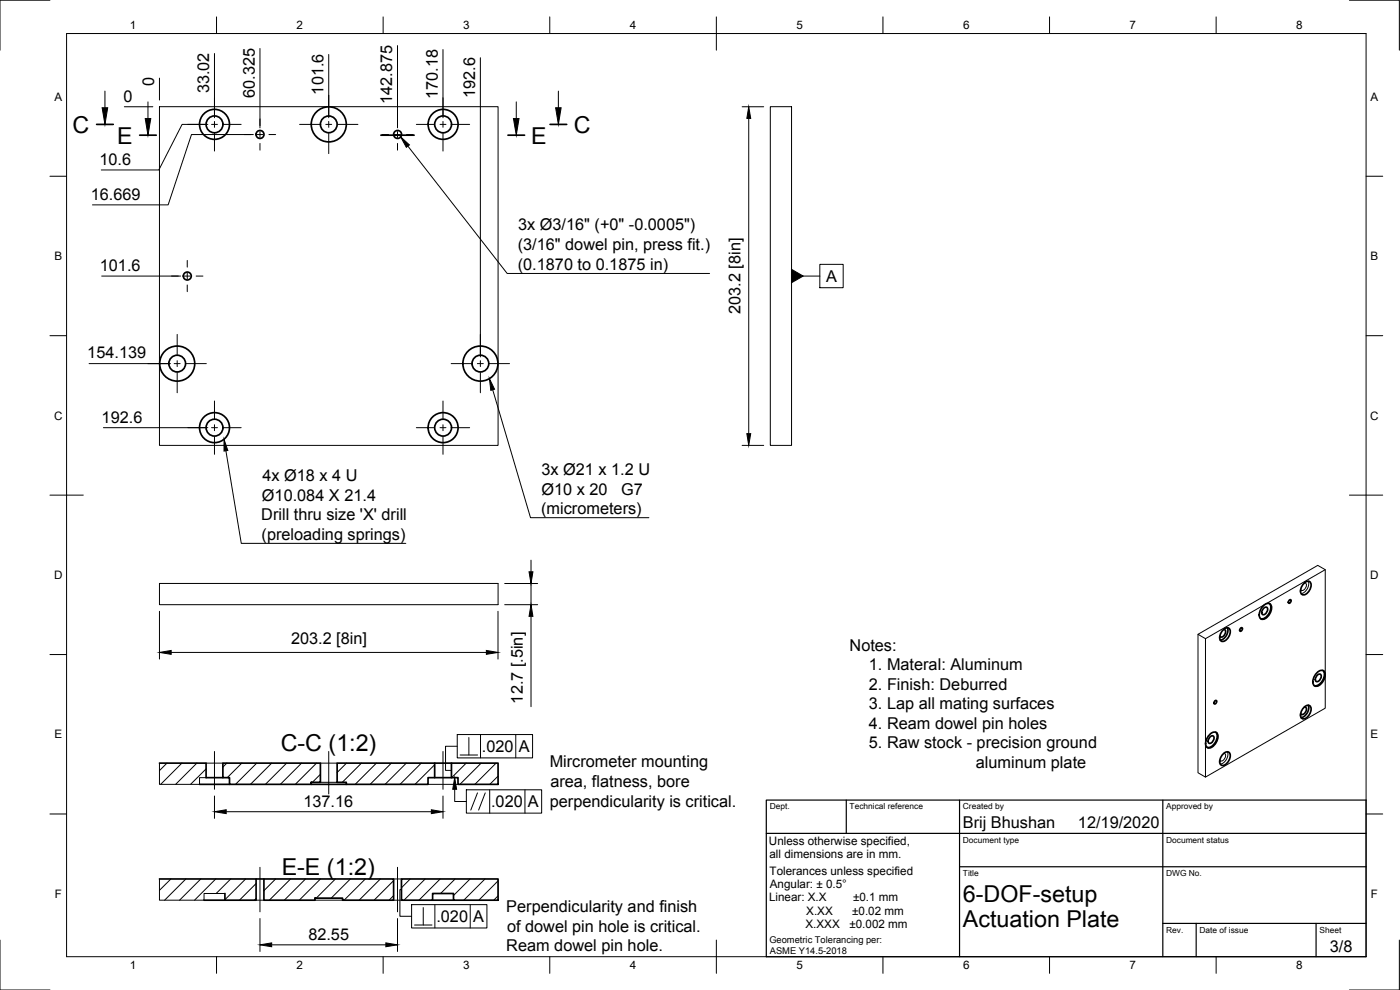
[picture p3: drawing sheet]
<svg xmlns="http://www.w3.org/2000/svg" width="420mm" height="297mm" viewBox="0 0 420 297" stroke-linecap="round" stroke-linejoin="round" font-family="sans-serif">
<!-- layer: Visible -->
<g fill="none" stroke="#000" stroke-width=".51">
<path d="M391.5 174.9a1.13 1.13 0 0 1 1.5-.4 1.13 1.13 0 0 1 .4 1.5 2.52 2.52 0 0 1-2.6 2.4 2.53 2.53 0 0 1 .7-3.5zM367.2 188.9a1.13 1.13 0 0 1 1.6-.4 1.13 1.13 0 0 1 .4 1.5 2.52 2.52 0 0 1-2.7 2.4 2.53 2.53 0 0 1 .7-3.5zM367.2 188.9h.3a1.39 1.39 0 0 1 .1 1.5 1.39 1.39 0 0 1-1.3 .7l-.2-.2M368.4 188.4a3 3 0 0 1-2.2 3.7M372.2 188.6l.5-.3 .2 .3-.2 .6-.5 .2-.2-.3zM379 182l.3-.4a1.29 1.29 0 0 1 1.8-.5 1.29 1.29 0 0 1 .5 1.8 3.5 3.5 0 0 1-2.8 2.9 1.59 1.59 0 0 1-.7-2.4zM379.3 182.5a.65 .65 0 0 1 1.1-.1 1.54 1.54 0 0 1-1.5 2l-.2-.9zM381 181.1a3.2 3.2 0 0 1-1.4 4.3l-1.3 .2M386.8 180.2l.5-.3 .2 .3-.2 .6-.5 .2-.2-.3zM364.5 210.4l.4-.3 .3 .3-.3 .6-.4 .2-.2-.3zM364.9 219.7a3.2 3.2 0 0 1-1.4 4.3l-1.2 .2M391.5 212.1a1.13 1.13 0 0 1 1.5-.4 1.13 1.13 0 0 1 .4 1.6 2.52 2.52 0 0 1-2.6 2.3 2.53 2.53 0 0 1 .7-3.5z"/>
<path d="M391.5 212.1h.3a1.39 1.39 0 0 1 0 1.5 1.39 1.39 0 0 1-1.3 .7l-.1-.2M392.6 211.6a3 3 0 0 1-2.1 3.7M395 202.1l.4-.4a1.29 1.29 0 0 1 1.8-.5 1.29 1.29 0 0 1 .5 1.8 3.5 3.5 0 0 1-2.8 2.9 1.59 1.59 0 0 1-.7-2.4zM395.4 202.6a.65 .65 0 0 1 1.1-.1 1.54 1.54 0 0 1-1.5 2l-.2-1zM397.1 201.2a3.2 3.2 0 0 1-1.4 4.3l-1.3 .2M47.9 229h13.9v4.3h5.1M59.9 235.3h9M66.9 229h29.3v5.7h-2.8v.6h-24.5v-2h-2zM93.4 235.3h10.5M101.2 229h29.3v4.3h-2v2h-24.6v-.6h-2.7zM130.5 229h5M130.5 233.3h5"/>
<path d="M135.5 229h14v6.3h-12v-2h-2zM362.9 220.6l.4-.4a1.29 1.29 0 0 1 1.7-.4 1.29 1.29 0 0 1 .5 1.7 3.5 3.5 0 0 1-2.8 2.9 1.59 1.59 0 0 1-.7-2.3zM363.2 221.1a.65 .65 0 0 1 1.1-.1 1.54 1.54 0 0 1-1.5 2l-.2-.9zM367.2 226.1a1.13 1.13 0 0 1 1.6-.4 1.13 1.13 0 0 1 .4 1.5 2.52 2.52 0 0 1-2.7 2.4 2.53 2.53 0 0 1 .7-3.5zM47.9 263.7h29v6.4h-9.4v-2M61.2 270.1h6.3M76.9 263.7h2.3M79.2 263.7h38.9v6.4h-15.3v-.6h-8.3v.6h-15.3zM120.5 263.7h29v6.4h-13.4v-2h-6.3v2h-9.3zM129.8 270.1h6.3"/>
<circle cx="64.4" cy="37.3" r="2.53"/>
<circle cx="64.4" cy="37.3" r="4.5"/>
<circle cx="98.7" cy="37.3" r="2.51"/>
<circle cx="98.7" cy="37.3" r="5.3"/>
<circle cx="133" cy="37.3" r="2.53"/>
<circle cx="133" cy="37.3" r="4.5"/>
<circle cx="78" cy="40.3" r="1.2"/>
<circle cx="119.3" cy="40.3" r="1.2"/>
<circle cx="56.2" cy="82.8" r="1.2"/>
<circle cx="53.2" cy="109.1" r="2.51"/>
<circle cx="53.2" cy="109.1" r="5.3"/>
<circle cx="144.2" cy="109.1" r="2.51"/>
<circle cx="144.2" cy="109.1" r="5.3"/>
<circle cx="64.4" cy="128.3" r="2.53"/>
<circle cx="64.4" cy="128.3" r="4.5"/>
<circle cx="133" cy="128.3" r="2.53"/>
<circle cx="133" cy="128.3" r="4.5"/>
</g>
<g fill="none" stroke="#000" stroke-width=".3">
<path d="M47.9 32h101.6v101.6h-101.6zM231.2 32h6.4v101.6h-6.4zM47.9 175.1h101.6v6.3h-101.6zM391.5 174.9h.3a1.39 1.39 0 0 1 0 1.5 1.39 1.39 0 0 1-1.3 .7l-.1-.2M392.6 174.4a3 3 0 0 1-2.1 3.7M397.7 170.9l-35.9 20.7M359.5 190.3v41.6l2.3 1.3 35.9-20.7v-41.6l-2.2-1.3-36 20.7 2.3 1.3v41.6M47.9 229v6.3h12v-2h1.9M61.8 229h5.1M96.2 234.7h5M96.2 229h5M128.5 235.3h9"/>
<path d="M367.2 226.1h.3a1.39 1.39 0 0 1 .1 1.5 1.39 1.39 0 0 1-1.3 .7l-.2-.3M368.4 225.5a3 3 0 0 1-2.2 3.8M47.9 263.7v6.4h13.3v-2h6.3M76.9 270.1h2.3M94.5 270.1h8.3M118.1 270.1h2.4M118.1 263.7h2.4"/>
</g>
<!-- layer: Border -->
<g fill="none" stroke="#000" stroke-width=".3">
<path d="M15 .1h-15v15M20 10.1h390v276.9h-390zM65 5.1v5M115 5.1v5M165 5.1v5M215 5.1v10M265 5.1v5M315 5.1v5M365 5.1v5M405 .1h15v15M15 52.9h5M410 52.9h5"/>
<path d="M15 100.7h5M410 100.7h5M15 148.6h10M405 148.6h10M15 196.4h5M410 196.4h5M15 244.2h5M410 244.2h5M0 282.1v14.9h15M65 287v5M115 287v5M165 287v5"/>
<path d="M215 282.1v9.9M265 287v5M315 287v5M365 287v5M420 282.1v14.9h-15"/>
</g>
<!-- layer: TitleBlock -->
<path d="M230 240.1h180v46.9h-180zM230 250h180M254 240.1v9.9M288 240.1v46.9M349 240.1v46.9M288 260.1h122M349 277.1h61M359 277.1v9.9M395 277.1v9.9" fill="none" stroke="#000" stroke-width=".36"/>
<!-- layer: Center Lines -->
<g fill="none" stroke="#000" stroke-width=".3">
<path d="M56.4 37.3h5.3M63.5 37.3h1.8M64.4 29.3v5.4M64.4 36.4v1.8M67.1 37.3h5.3M78 35.7v2M78 39.5v1.8M89.9 37.3h6.1M97.8 37.3h1.7M98.7 28.6v6.1M98.7 36.4v1.8M101.3 37.3h6.1"/>
<path d="M119.3 35.7v2M119.3 39.5v1.8M124.9 37.3h5.4M132.1 37.3h1.7M132.9 29.3v5.4M132.9 36.4v1.8M135.6 37.3h5.3M64.4 40v5.3M73.3 40.4h2.1M77.1 40.4h1.8M78 43v2M80.7 40.4h2"/>
<path d="M98.7 40v6.1M114.6 40.4h2M118.4 40.4h1.8M119.3 43v2M122 40.4h2M132.9 40v5.3M56.2 78.1v2M51.5 82.8h2M55.3 82.8h1.8M56.2 81.9v1.8M56.2 85.5v2M58.9 82.8h2"/>
<path d="M44.4 109.1h6.1M52.3 109.1h1.8M53.2 100.3v6.1M53.2 108.2v1.8M53.2 111.8v6M55.8 109.1h6.1M135.4 109.1h6.1M143.3 109.1h1.8M144.2 100.3v6.1M144.2 108.2v1.8M144.2 111.8v6M146.8 109.1h6.1"/>
<path d="M56.4 128.3h5.3M63.5 128.3h1.8M64.4 120.3v5.4M64.4 127.4v1.8M64.4 131v5.3M67.1 128.3h5.3M124.9 128.3h5.4M132.1 128.3h1.7M132.9 120.3v5.4M132.9 127.4v1.8M132.9 131v5.3M135.6 128.3h5.3"/>
<path d="M64.4 225.5v11.3M98.7 225.5v12.7M132.9 225.5v11.3M78 260.2v13.4M119.3 260.2v13.4"/>
</g>
<!-- layer: Hatching -->
<g fill="none" stroke="#000" stroke-width=".3">
<path d="M50.1 229l-2.2 2.2M54.6 229l-6.4 6.3M59.1 229l-6.4 6.3M61.8 230.7l-4.6 4.6M68.1 229l-1.2 1.2M72.6 229l-4.4 4.3M77 229l-6.3 6.3M81.5 229l-6.3 6.3M86 229l-6.3 6.3M90.5 229l-6.3 6.3M93.4 235.1l-.3 .2M95 229l-6.4 6.3"/>
<path d="M96.2 232.3l-2.5 2.4M104 229l-2.8 2.8M108.5 229l-5.8 5.7M113 229l-6.4 6.3M117.5 229l-6.4 6.3M121.9 229l-6.3 6.3M126.4 229l-6.3 6.3M130.4 229.5l-5.8 5.8M139.9 229l-4.3 4.3M144.4 229l-6.4 6.3M148.9 229l-6.4 6.3M149.5 232.9l-2.5 2.4"/>
<path d="M51.3 263.7l-3.4 3.4M55.8 263.7l-6.4 6.4M60.2 263.7l-6.3 6.4M64.7 263.7l-6.3 6.4M69.2 263.7l-4.3 4.4M73.7 263.7l-6.2 6.2M76.9 265.1l-5 5M76.9 269.6l-.6 .5M82.7 263.7l-3.5 3.5M87.2 263.7l-6.4 6.4M91.7 263.7l-6.4 6.4M94.5 269.9l-.2 .2"/>
<path d="M96.2 263.7l-6.4 6.4M100.6 263.7l-5.7 5.8M105.1 263.7l-5.7 5.8M109.6 263.7l-6.3 6.4M114.1 263.7l-6.3 6.4M118.1 264.2l-5.8 5.9M118.1 268.7l-1.3 1.4M123.1 263.7l-2.6 2.7M127.6 263.7l-6.4 6.4M132.1 263.7l-6.4 6.4M136.6 263.7l-4.4 4.4M141.1 263.7l-5 5"/>
<path d="M145.5 263.7l-6.3 6.4M149.5 264.3l-5.8 5.8M149.5 268.8l-1.3 1.3"/>
</g>
<!-- layer: Annotations -->
<path d="M29 37.3h5M165.1 37.3h5M41.9 40.6h5M114.3 40.6h10M152.4 40.6h5" fill="none" stroke="#000" stroke-width=".51"/>
<g fill="none" stroke="#000" stroke-width=".3">
<path d="M31.5 27.3v5M44.4 30.6v5M154.9 30.6v5M167.6 27.3v5M122.4 43.8l29.8 38.2h60.8M246 79.3h7v7h-7zM241 82.8h5M147.9 117l11.3 38.3h35.5M67.8 135.3l4.6 27.7h49.4M136.5 236.8v3.7h3.5M137.2 223.9h-3.5v7.2h1.8M137.2 220.4h22.6v7h-22.6z"/>
<path d="M138.1 226.5h5.2M140 237h22.6v7h-22.6zM140.7 221.3v5.2M143.3 237.9l-2 5.2M144.2 220.4v7M145.6 237.9l-2 5.2M147 237v7M154.8 220.4v7M157.5 237v7M120.5 266.9h-.5v8h3.5M123.5 271.4h22.6v7h-22.6zM124.4 277.5h5.2"/>
<path d="M127 272.3v5.2M130.5 271.4v7M141.1 271.4v7"/>
</g>
<path d="M30.6 32.3h1.7l-.8 5zM43.6 35.6h1.7l-.9 5zM154.1 35.6h1.7l-.9 5zM166.8 32.3h1.6l-.8 5zM120.2 41.1l2.7 2.4-1 .7zM237.5 80.8l3.5 2-3.5 2zM146.9 113.6l1.5 3.2-1.1 .3zM67.2 131.8l1.2 3.4-1.2 .1zM136.5 233.3l.5 3.5h-1.1z" fill="#000" stroke="#000" stroke-width=".3"/>
<!-- layer: Dimensions -->
<g fill="none" stroke="#000" stroke-width=".3">
<path d="M64.4 16.1v19.2M78 14.5v23.9M98.7 16.3v19M119.3 13.7v24.7M132.9 14.9v20.4M144.2 17.3v89.8M37.3 32h8.6M47.9 23.4v6.6M62.4 37.3h-7.7l-7 13.7h-17.3M222.7 32h6.5M224.7 35.5v94.6M76 40.4h-18.5l-7 21.1h-22.8"/>
<path d="M30.5 82.8h23.7M26.7 109.1h24.5M31 128.3h31.4M222.7 133.6h6.5M151.5 175.1h9.9M159.4 168.1v3.5M159.4 175.1v6.3M47.9 183.4v14.3M51.4 195.8h94.6M149.5 183.4v14.3M151.5 181.4h9.9M159.4 184.9v27.1"/>
<path d="M64.4 238.8v6.7M132.9 238.8v6.7M67.9 243.6h61.6M78 275.6v9.9M119.3 275.6v9.9M81.5 283.5h34.3"/>
</g>
<path d="M224.7 32l.6 3.5h-1.2zM224.1 130.1h1.2l-.6 3.5zM158.8 171.6h1.1l-.5 3.5zM47.9 195.8l3.5-.6v1.1zM146 195.2l3.5 .6-3.5 .5zM159.4 181.4l.5 3.5h-1.1zM64.4 243.6l3.5-.6v1.1zM129.5 243l3.4 .6-3.4 .5zM78 283.5l3.5-.6v1.2zM115.8 282.9l3.5 .6-3.5 .6z" fill="#000" stroke="#000" stroke-width=".3"/>
<g font-size="7">
<text x="21.7" y="39.8">C</text>
<text x="172.2" y="39.8">C</text>
<text x="35.1" y="43.1">E</text>
<text x="159.4" y="43.1">E</text>
<text x="84.3" y="225.2">C-C (1:2)</text>
<text x="84.5" y="262.7">E-E (1:2)</text>
<text x="289" y="270.6">6-DOF-setup</text>
<text x="289" y="278.1">Actuation Plate</text>
</g>
<g font-size="4.9">
<text x="46.3" y="25.9" transform="rotate(-90 46.3 25.9)">0</text>
<text x="62.8" y="28" transform="rotate(-90 62.8 28)">33.02</text>
<text x="76.5" y="29.3" transform="rotate(-90 76.5 29.3)">60.325</text>
<text x="97.1" y="28.4" transform="rotate(-90 97.1 28.4)">101.6</text>
<text x="131.4" y="29.6" transform="rotate(-90 131.4 29.6)">170.18</text>
<text x="142.6" y="29.3" transform="rotate(-90 142.6 29.3)">192.6</text>
<text x="37.1" y="30.5">0</text>
<text x="117.7" y="31.2" transform="rotate(-90 117.7 31.2)">142.875</text>
<text x="29.9" y="49.4">10.6</text>
<text x="27.2" y="59.9">16.669</text>
<text x="155.5" y="69.2">3x Ø3/16&quot; (+0&quot; -0.0005&quot;)</text>
<text x="155.4" y="75.1">(3/16&quot; dowel pin, press fit.)</text>
<text x="30" y="81.3">101.6</text>
<text x="155.4" y="81">(0.1870 to 0.1875 in)</text>
<text x="247.9" y="84.6">A</text>
<text x="222.2" y="94.2" transform="rotate(-90 222.2 94.2)">203.2 [8in]</text>
<text x="26.2" y="107.5">154.139</text>
<text x="30.5" y="126.8">192.6</text>
<text x="162.5" y="142.4">3x Ø21 x 1.2 U</text>
<text x="78.7" y="144.3">4x Ø18 x 4 U</text>
<text x="162.5" y="148.4">Ø10 x 20</text>
<text x="186.4" y="148.4">G7</text>
<text x="78.6" y="150.3">Ø10.084 X 21.4</text>
<text x="162.4" y="154.3">(micrometers)</text>
<text x="78.4" y="156.1">Drill thru size 'X' drill</text>
<text x="78.5" y="162">(preloading springs)</text>
<text x="87.3" y="193.3">203.2 [8in]</text>
<text x="255" y="195.2">Notes:</text>
<text x="260.8" y="201.1">1. Materal: Aluminum</text>
<text x="260.8" y="207">2. Finish: Deburred</text>
<text x="156.9" y="211.1" transform="rotate(-90 156.9 211.1)">12.7 [.5in]</text>
<text x="260.8" y="212.8">3. Lap all mating surfaces</text>
<text x="260.8" y="218.7">4. Ream dowel pin holes</text>
<text x="144.7" y="225.6">.020</text>
<text x="155.7" y="225.6">A</text>
<text x="260.8" y="224.5">5. Raw stock - precision ground</text>
<text x="165" y="230.3">Mircrometer mounting</text>
<text x="292.9" y="230.3">aluminum plate</text>
<text x="165.2" y="236.2">area, flatness, bore</text>
<text x="91" y="242">137.16</text>
<text x="147.4" y="242.2">.020</text>
<text x="158.4" y="242.2">A</text>
<text x="165" y="242">perpendicularity is critical.</text>
<text x="289" y="248.5">Brij Bhushan</text>
<text x="323.5" y="248.5">12/19/2020</text>
<text x="152" y="273.6">Perpendicularity and finish</text>
<text x="92.5" y="281.9">82.55</text>
<text x="131" y="276.7">.020</text>
<text x="142" y="276.7">A</text>
<text x="152.2" y="279.5">of dowel pin hole is critical.</text>
<text x="152" y="285.4">Ream dowel pin hole.</text>
<text x="399.1" y="285.7">3/8</text>
</g>
<g font-size="3.5">
<text x="39" y="8.8">1</text>
<text x="89" y="8.8">2</text>
<text x="139" y="8.8">3</text>
<text x="189" y="8.8">4</text>
<text x="239" y="8.8">5</text>
<text x="289" y="8.8">6</text>
<text x="339" y="8.8">7</text>
<text x="389" y="8.8">8</text>
<text x="16.3" y="30.2">A</text>
<text x="411.3" y="30.2">A</text>
<text x="16.3" y="78">B</text>
<text x="411.3" y="78">B</text>
<text x="16.2" y="125.9">C</text>
<text x="411.2" y="125.9">C</text>
<text x="16.2" y="173.7">D</text>
<text x="411.2" y="173.7">D</text>
<text x="16.3" y="221.6">E</text>
<text x="411.3" y="221.6">E</text>
<text x="230.8" y="253.5">Unless otherwise specified,</text>
<text x="230.9" y="257.5">all dimensions are in mm.</text>
<text x="231" y="262.5">Tolerances unless specified</text>
<text x="16.4" y="269.4">F</text>
<text x="231.1" y="266.5">Angular: ± 0.5°</text>
<text x="411.4" y="269.4">F</text>
<text x="230.8" y="270.5">Linear: X.X</text>
<text x="242" y="274.5">X.XX</text>
<text x="255.8" y="274.5">±0.02 mm</text>
<text x="256" y="270.5">±0.1 mm</text>
<text x="241.7" y="278.5">X.XXX</text>
<text x="254.9" y="278.5">±0.002 mm</text>
<text x="39" y="290.8">1</text>
<text x="89" y="290.8">2</text>
<text x="139" y="290.8">3</text>
<text x="189" y="290.8">4</text>
<text x="239" y="290.8">5</text>
<text x="289" y="290.8">6</text>
<text x="339" y="290.8">7</text>
<text x="389" y="290.8">8</text>
</g>
<g font-size="2.8">
<text x="230.9" y="283">Geometric Tolerancing per:</text>
<text x="231.1" y="286.3">ASME Y14.5-2018</text>
</g>
<g font-size="2.5">
<text x="231" y="242.9">Dept.</text>
<text x="255" y="242.9">Technical reference</text>
<text x="289" y="242.9">Created by</text>
<text x="350" y="242.9">Approved by</text>
<text x="289" y="252.8">Document type</text>
<text x="350" y="252.8">Document status</text>
<text x="289" y="262.9">Title</text>
<text x="350" y="262.9">DWG No.</text>
<text x="350" y="279.9">Rev.</text>
<text x="360" y="279.9">Date of issue</text>
<text x="396" y="279.9">Sheet</text>
</g>
</svg>
